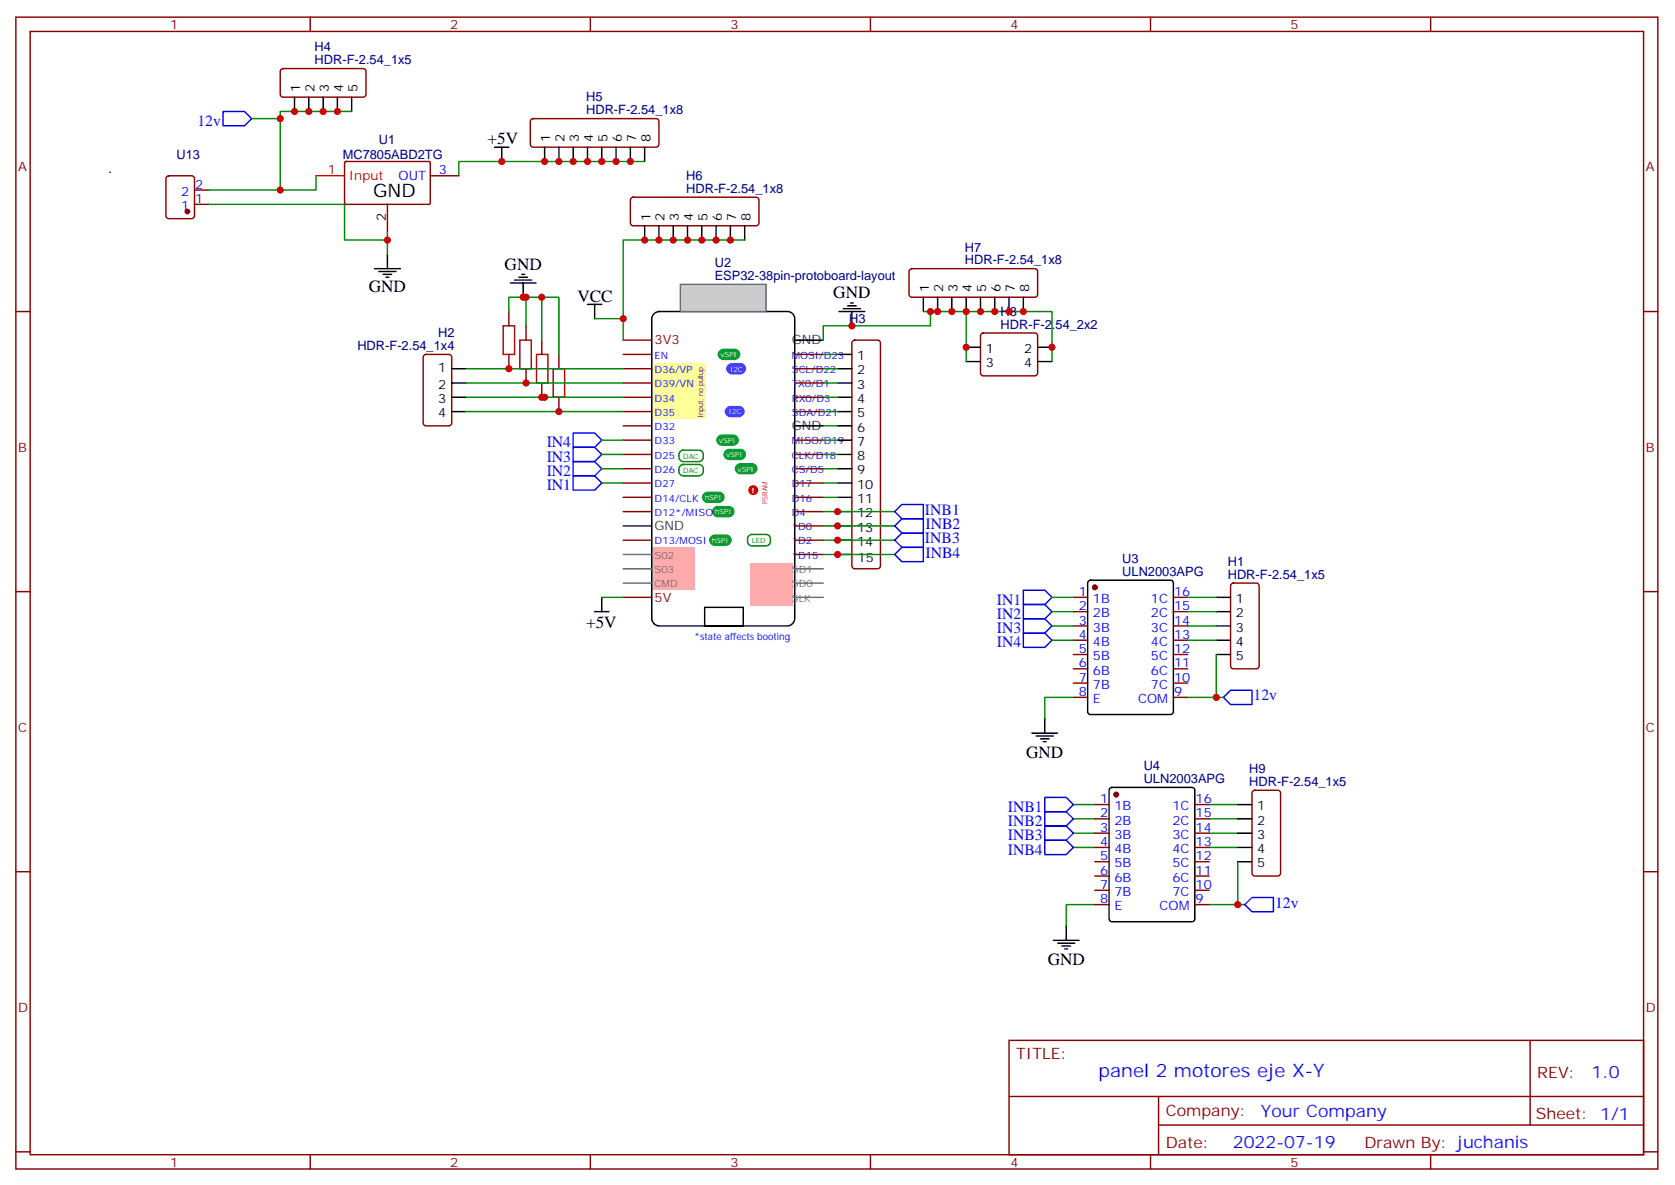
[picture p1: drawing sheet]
<svg xmlns="http://www.w3.org/2000/svg" width="413mm" height="293mm" viewBox="0 0 413 293" stroke-linecap="round" stroke-linejoin="round" font-family="sans-serif">
<g fill="none" stroke="#870000" stroke-width=".35">
<path d="M3.9 4.2h405.4v284.4h-405.4zM7.4 7.8h398.3v277.2h-398.3zM76.6 4.2v3.6M145.7 4.2v3.6M214.9 4.2v3.6M284 4.2v3.6M353.2 4.2v3.6M3.9 76.9h3.5M405.7 76.9h3.6M3.9 146h3.5M405.7 146h3.6M3.9 215.2h3.5"/>
<path d="M405.7 215.2h3.6M249.1 256.8h156.6v28.2h-156.6zM377.7 256.8v20.9M249.1 270.7h156.5M286 277.7h119.6M286 270.7v14.1M3.9 284.3h3.5M76.6 285v3.6M145.7 285v3.6M214.9 285v3.6M284 285v3.6M353.2 285v3.6"/>
<path d="M405.7 284.3h3.6"/>
</g>
<path d="M176 125.5l1.1-.6h2.9a1.41 1.41 0 0 1 1.4 1.4 1.41 1.41 0 0 1-1.4 1.4h-2.9a1.41 1.41 0 0 1-1.1-2.2z" fill="#093"/>
<path d="M161.3 89.6h13v13.8h-13z" fill="#ff9"/>
<circle cx="185.9" cy="121" r="1.23" fill="#f00"/>
<g fill="#ffabab">
<path d="M160.9 135.1h10.6v10.6h-10.6z"/>
<path d="M185.2 139h10.6v10.6h-10.6z"/>
</g>
<path d="M177.1 107.8l1.1-.6h2.8a1.41 1.41 0 0 1 1.4 1.5 1.41 1.41 0 0 1-1.4 1.4h-2.8a1.41 1.41 0 0 1-1.1-2.3z" fill="#093"/>
<path d="M161.5 77.4l1.2-.5h31.7a1.76 1.76 0 0 1 1.8 1.8v74.1a1.89 1.89 0 0 1-1.8 1.7h-31.7a1.89 1.89 0 0 1-1.8-1.7v-74.1l.1-.5zM196.2 84h7M196.2 105.1h7M153.8 129.8h7.1" fill="none" stroke="#000" stroke-width=".35"/>
<g fill="none" stroke="#870000" stroke-width=".35">
<path d="M153.8 87.5h7.1M153.8 91h7.1M153.8 94.5h7.1M153.8 98.1h7.1M196.2 87.5h7M196.2 91h7M196.2 94.5h7M196.2 98.1h7M153.8 101.6h7.1M153.8 108.7h7.1M153.8 112.2h7.1M153.8 115.7h7.1"/>
<path d="M153.8 119.2h7.1M153.8 105.1h7.1M196.2 101.6h7M196.2 108.7h7M196.2 112.2h7M196.2 115.7h7M196.2 119.2h7M153.8 122.8h7.1M153.8 126.3h7.1M153.8 133.3h7.1M196.2 122.8h7M196.2 126.3h7"/>
<path d="M196.2 129.8h7M196.2 133.3h7M196.2 136.9h7"/>
</g>
<path d="M153.8 136.9h7.1M153.8 140.4h7.1M153.8 143.9h7.1M196.2 140.4h7M196.2 143.9h7M196.2 147.5h7" fill="none" stroke="#666" stroke-width=".35"/>
<path d="M153.8 84h7.1M153.8 147.5h7.1" fill="none" stroke="#900" stroke-width=".35"/>
<g fill="#093">
<path d="M178.9 111.3l1.1-.5h2.8a1.41 1.41 0 0 1 1.4 1.4 1.41 1.41 0 0 1-1.4 1.4h-2.8a1.41 1.41 0 0 1-1.1-2.3z"/>
<path d="M181.7 114.9l1.1-.6h2.8a1.41 1.41 0 0 1 1.4 1.4 1.41 1.41 0 0 1-1.4 1.4h-2.8a1.41 1.41 0 0 1-1.1-2.2z"/>
</g>
<g fill="#06f">
<path d="M179.2 100.8l1.1-.6h2.1a1.41 1.41 0 0 1 1.4 1.4 1.41 1.41 0 0 1-1.4 1.4h-2.1a1.41 1.41 0 0 1-1.1-2.2z"/>
<path d="M179.6 90.2l1.1-.6h2.1a1.41 1.41 0 0 1 1.4 1.4 1.41 1.41 0 0 1-1.4 1.4h-2.1a1.41 1.41 0 0 1-1.1-2.2z"/>
</g>
<path d="M168 70.2h21.1v6.7h-21.1z" fill="#ccc" stroke="#666" stroke-width=".35"/>
<path d="M184.8 132.4l.8-.5h3.5a1.45 1.45 0 0 1 1.1 1.5 1.45 1.45 0 0 1-1.1 1.4h-3.5a1.47 1.47 0 0 1-.8-2.4z" fill="none" stroke="#060" stroke-width=".35"/>
<path d="M177.4 86.7l1.1-.6h2.9a1.41 1.41 0 0 1 1.4 1.4 1.41 1.41 0 0 1-1.4 1.4h-2.9a1.41 1.41 0 0 1-1.1-2.2z" fill="#093"/>
<path d="M167.8 111.6l.9-.5h3.8a1.45 1.45 0 0 1 1.1 1.4 1.45 1.45 0 0 1-1.1 1.4h-3.8a1.47 1.47 0 0 1-.9-2.3zM167.8 115.1l.9-.4h3.8a1.45 1.45 0 0 1 1.1 1.4 1.45 1.45 0 0 1-1.1 1.4h-3.8a1.47 1.47 0 0 1-.9-2.4z" fill="none" stroke="#060" stroke-width=".35"/>
<path d="M174 149.9h9.5v4.6h-9.5z" fill="none" stroke="#000" stroke-width=".35"/>
<g fill="#093">
<path d="M173.6 121.9l1.1-.5h2.8a1.41 1.41 0 0 1 1.4 1.4 1.41 1.41 0 0 1-1.4 1.4h-2.8a1.41 1.41 0 0 1-1.1-2.3z"/>
<path d="M175.3 132.5l1.1-.6h2.8a1.41 1.41 0 0 1 1.5 1.5 1.41 1.41 0 0 1-1.5 1.4h-2.8a1.41 1.41 0 0 1-1.1-2.3z"/>
</g>
<g fill="none" stroke="#870000" stroke-width=".35">
<path d="M69.4 17.1l.5-.2h19.7a.71 .71 0 0 1 .7 .7v5.7a.76 .76 0 0 1-.7 .7h-19.7a.76 .76 0 0 1-.7-.7v-5.7zM131.2 29.5l.4-.2h30.4a.71 .71 0 0 1 .7 .7v5.6a.76 .76 0 0 1-.7 .7h-30.4a.76 .76 0 0 1-.7-.7v-5.6zM41.2 43.6l.5-.2h5.6a.71 .71 0 0 1 .7 .7v9.2a.76 .76 0 0 1-.7 .7h-5.6a.76 .76 0 0 1-.7-.7v-9.2zM48 50.4h3.5M48 46.9h3.5M85.1 40l.3-.1h20.6l.2 .3v10.1l-.3 .1h-20.7l-.1-.3zM95.6 50.4v7.1M106.2 43.4h7.1M155.8 48.9l.5-.2h30.4a.71 .71 0 0 1 .7 .7v5.6a.76 .76 0 0 1-.7 .7h-30.4a.76 .76 0 0 1-.7-.7v-5.6zM125.6 76.9v3.5M224.6 66.5l.5-.2h30.3a.71 .71 0 0 1 .8 .7v5.7a.76 .76 0 0 1-.8 .7h-30.3a.76 .76 0 0 1-.7-.7v-5.7zM104.7 87.7l.5-.2h5.6a.71 .71 0 0 1 .7 .7v16.2a.76 .76 0 0 1-.7 .7h-5.6a.76 .76 0 0 1-.7-.7v-16.2z"/>
<path d="M125.6 87.5v3.5M129.9 80.4v3.6M129.9 91v3.5M133.7 84v3.5M133.7 94.5v3.6M138 87.5v3.5M138 98.1v3.5M210.5 84.2l.5-.2h5.6a.71 .71 0 0 1 .7 .7v55a.76 .76 0 0 1-.7 .7h-5.6a.76 .76 0 0 1-.7-.7v-55zM242.3 82.4l.4-.2h12.7a.71 .71 0 0 1 .8 .7v9.2a.76 .76 0 0 1-.8 .7h-12.7a.76 .76 0 0 1-.7-.7v-9.2zM265 147.5h3.5M265 151h3.5M265 154.5h3.5"/>
<path d="M265 158h3.5M289.7 147.5h3.5M289.7 151h3.5M289.7 154.5h3.5M289.7 158h3.5M304 144.1l.5-.2h5.6a.71 .71 0 0 1 .7 .7v19.8a.76 .76 0 0 1-.7 .7h-5.6a.76 .76 0 0 1-.7-.7v-19.8zM265 161.6h3.5M265 165.1h3.5M265 168.6h3.5M265 172.2h3.5M289.7 161.6h3.5M289.7 165.1h3.5"/>
<path d="M289.7 168.6h3.5M289.7 172.2h3.5M270.3 198.6h3.5M295 198.6h3.5M309.3 195.3l.5-.2h5.6a.71 .71 0 0 1 .7 .7v19.7a.76 .76 0 0 1-.7 .8h-5.6a.76 .76 0 0 1-.7-.8v-19.7zM270.3 202.1h3.5M270.3 205.7h3.5M270.3 209.2h3.5M270.3 212.7h3.5M270.3 216.3h3.5M270.3 219.8h3.5M295 202.1h3.5"/>
<path d="M295 205.7h3.5M295 209.2h3.5M295 212.7h3.5M295 216.3h3.5M295 219.8h3.5M270.3 223.3h3.5M295 223.3h3.5"/>
</g>
<g fill="#870000" stroke="#870000" stroke-width=".35">
<circle cx="46.2" cy="52.2" r=".53"/>
<circle cx="270.3" cy="145" r=".53"/>
<circle cx="275.6" cy="196.1" r=".53"/>
</g>
<path d="M78 43.4h7.1" fill="none" stroke="#f00" stroke-width=".35"/>
<g fill="none" stroke="#000" stroke-width=".35">
<path d="M72.7 24v3.5M76.2 24v3.5M79.8 24v3.5M83.3 24v3.5M86.8 24v3.5M122.1 36.3h3.5M123.9 36.3v3.6M134.4 36.3v3.6M138 36.3v3.6M141.5 36.3v3.6M145 36.3v3.6M148.6 36.3v3.6"/>
<path d="M152.1 36.3v3.6M155.6 36.3v3.6M159.1 36.3v3.6M159.1 55.7v3.6M162.7 55.7v3.6M166.2 55.7v3.6M169.7 55.7v3.6M173.2 55.7v3.6M176.8 55.7v3.6M180.3 55.7v3.6M183.8 55.7v3.6M92.5 66.3h6.3"/>
<path d="M93.5 67h4.3M94.6 67.7h2.1M95.3 68.4h.7M95.6 62.8v3.5M126 69.8h6.3M127 69.1h4.3M128.1 68.4h2.1M128.8 67.7h.7M129.2 69.8v3.6M145 75.1h3.6M146.8 75.1v3.6M207.1 76.9h6.4"/>
<path d="M208.2 76.2h4.2M209.2 75.5h2.1M209.9 74.8h.7M210.3 76.9v3.5M227.9 73.4v3.5M231.5 73.4v3.5M235 73.4v3.5M238.5 73.4v3.5M242 73.4v3.5M245.6 73.4v3.5M249.1 73.4v3.5M252.6 73.4v3.5"/>
<path d="M111.5 91h3.5M111.5 94.5h3.5M111.5 98.1h3.5M206.8 91h3.5M206.8 94.5h3.5M206.8 98.1h3.5M206.8 87.5h3.5M238.5 85.7h3.5M238.5 89.3h3.5M256.2 85.7h3.5M256.2 89.3h3.5M111.5 101.6h3.5"/>
<path d="M206.8 101.6h3.5M206.8 105.1h3.5M206.8 108.7h3.5M206.8 112.2h3.5M206.8 115.7h3.5M206.8 119.2h3.5M206.8 122.8h3.5M206.8 126.3h3.5M206.8 129.8h3.5M206.8 133.3h3.5M206.8 136.9h3.5M146.8 151h3.5"/>
<path d="M148.6 147.5v3.5M268.7 143.4l.5-.2h19.8a.71 .71 0 0 1 .7 .7v31.8a.76 .76 0 0 1-.7 .7h-19.8a.76 .76 0 0 1-.7-.7v-31.8zM300.2 151h3.6M300.2 147.5h3.6M300.2 154.5h3.6M300.2 158h3.6M257.9 177.4v3.6M300.2 161.6h3.6M254.7 181h6.4M255.8 181.7h4.2M256.9 182.4h2.1M257.6 183.1h.7"/>
<path d="M274 194.6l.5-.2h19.8a.71 .71 0 0 1 .7 .7v31.7a.76 .76 0 0 1-.7 .7h-19.8a.76 .76 0 0 1-.7-.7v-31.7zM305.5 198.6h3.6M305.5 202.1h3.6M305.5 205.7h3.6M305.5 209.2h3.6M305.5 212.7h3.6M260 232.1h6.4M261.1 232.8h4.2M262.1 233.5h2.2M262.9 234.2h.7M263.2 228.6v3.5"/>
</g>
<g fill="none" stroke="#008700" stroke-width=".35">
<path d="M62.1 29.3h7.1v17.6M86.8 27.5h-17.6v1.8M159.1 39.9h-45.8v3.5M51.5 50.4h33.6v8.9h10.5M78 43.4v3.5h-26.5M95.6 57.5v5.3M183.8 59.3h-30v19.4M125.6 76.9v-3.5h4.3v7M129.9 73.4h3.8v10.6M133.7 73.4h4.3v14.1M146.8 78.7h7v5.3M227.9 76.9h31.8v12.4"/>
<path d="M229.7 76.9v3.5h-26.5v3.6M238.5 76.9v12.4M115 94.5h38.8M115 91h38.8M115 98.1h19.4M133.7 98.1h20.1M203.2 98.1h3.6M203.2 87.5h3.6M203.2 91h3.6M203.2 94.5h3.6M115 101.6h38.8M148.6 108.7h5.2"/>
<path d="M148.6 119.2h5.2M148.6 115.7h5.2M148.6 112.2h5.2M203.2 101.6h3.6M203.2 105.1h3.6M203.2 108.7h3.6M203.2 119.2h3.6M203.2 115.7h3.6M203.2 112.2h3.6M203.2 126.3h17.7M203.2 129.8h17.7M203.2 133.3h17.7"/>
<path d="M203.2 136.9h17.7M203.2 122.8h3.6M148.6 147.5h5.2M259.7 147.5h5.3M259.7 151h5.3M259.7 154.5h5.3M259.7 158h5.3M293.2 147.5h7M293.2 151h7M293.2 154.5h7M293.2 158h7M265 172.2h-7.1v5.2"/>
<path d="M293.2 172.2h8.8M300.2 161.6v10.6M265 198.6h5.3M298.5 198.6h7M265 209.2h5.3M265 205.7h5.3M265 202.1h5.3M298.5 209.2h7M298.5 205.7h7M298.5 202.1h7M305.5 212.7v10.6M270.3 223.3h-7.1v5.3"/>
<path d="M298.5 223.3h8.8"/>
</g>
<g fill="none" stroke="#00f" stroke-width=".35">
<path d="M55.1 27.5h5.3l1.7 1.8-1.7 1.7h-5.3zM141.5 106.9h5.3l1.8 1.8-1.8 1.7h-5.3zM141.5 110.4h5.3l1.8 1.8-1.8 1.7h-5.3zM141.5 117.5h5.3l1.8 1.7-1.8 1.8h-5.3zM141.5 113.9h5.3l1.8 1.8-1.8 1.8h-5.3zM220.9 136.9l1.7-1.8h5.3v3.5h-5.3zM220.9 133.3l1.7-1.7h5.3v3.5h-5.3zM220.9 129.8l1.7-1.7h5.3v3.5h-5.3zM220.9 126.3l1.7-1.8h5.3v3.6h-5.3zM252.6 156.3h5.3l1.8 1.7-1.8 1.8h-5.3zM252.6 152.8h5.3l1.8 1.7-1.8 1.8h-5.3zM252.6 149.2h5.3l1.8 1.8-1.8 1.8h-5.3z"/>
<path d="M252.6 145.7h5.3l1.8 1.8-1.8 1.7h-5.3zM302 172.2l1.8-1.8h5.3v3.5h-5.3zM257.9 196.8h5.3l1.8 1.8-1.8 1.8h-5.3zM257.9 200.4h5.3l1.8 1.7-1.8 1.8h-5.3zM257.9 203.9h5.3l1.8 1.8-1.8 1.7h-5.3zM257.9 207.4h5.3l1.8 1.8-1.8 1.8h-5.3zM309.1 221.5h5.3v3.6h-5.3l-1.8-1.8z"/>
</g>
<path d="M124.2 80.4h2.8v7.1h-2.8zM128.3 84h2.9v7h-2.9zM132.4 87.5h2.9v7h-2.9zM136.6 91h2.8v7.1h-2.8z" fill="none" stroke="#a10000" stroke-width=".35"/>
<g fill="#c00">
<circle cx="95.6" cy="59.3" r=".88"/>
<circle cx="69.2" cy="46.9" r=".88"/>
<circle cx="129.2" cy="73.4" r=".88"/>
<circle cx="129.9" cy="73.4" r=".88"/>
<circle cx="133.7" cy="73.4" r=".88"/>
<circle cx="138" cy="101.6" r=".88"/>
<circle cx="134.4" cy="98.1" r=".88"/>
<circle cx="129.9" cy="94.5" r=".88"/>
<circle cx="125.6" cy="91" r=".88"/>
<circle cx="76.2" cy="27.5" r=".88"/>
<circle cx="79.8" cy="27.5" r=".88"/>
<circle cx="83.3" cy="27.5" r=".88"/>
<circle cx="69.2" cy="29.3" r=".88"/>
<circle cx="72.7" cy="27.5" r=".88"/>
<circle cx="134.4" cy="39.9" r=".88"/>
<circle cx="123.9" cy="39.9" r=".88"/>
<circle cx="155.6" cy="39.9" r=".88"/>
<circle cx="152.1" cy="39.9" r=".88"/>
<circle cx="148.6" cy="39.9" r=".88"/>
<circle cx="145" cy="39.9" r=".88"/>
<circle cx="141.5" cy="39.9" r=".88"/>
<circle cx="138" cy="39.9" r=".88"/>
<circle cx="180.3" cy="59.3" r=".88"/>
<circle cx="162.7" cy="59.3" r=".88"/>
<circle cx="166.2" cy="59.3" r=".88"/>
<circle cx="169.7" cy="59.3" r=".88"/>
<circle cx="173.2" cy="59.3" r=".88"/>
<circle cx="176.8" cy="59.3" r=".88"/>
<circle cx="153.8" cy="78.7" r=".88"/>
<circle cx="159.1" cy="59.3" r=".88"/>
<circle cx="249.1" cy="76.9" r=".88"/>
<circle cx="245.6" cy="76.9" r=".88"/>
<circle cx="242" cy="76.9" r=".88"/>
<circle cx="238.5" cy="76.9" r=".88"/>
<circle cx="235" cy="76.9" r=".88"/>
<circle cx="231.5" cy="76.9" r=".88"/>
<circle cx="229.7" cy="76.9" r=".88"/>
<circle cx="210.3" cy="80.4" r=".88"/>
<circle cx="238.5" cy="85.7" r=".88"/>
<circle cx="259.7" cy="85.7" r=".88"/>
<circle cx="252.6" cy="76.9" r=".88"/>
<circle cx="300.2" cy="172.2" r=".88"/>
<circle cx="305.5" cy="223.3" r=".88"/>
<circle cx="206.8" cy="126.3" r=".88"/>
<circle cx="206.8" cy="129.8" r=".88"/>
<circle cx="206.8" cy="133.3" r=".88"/>
<circle cx="206.8" cy="136.9" r=".88"/>
<circle cx="133.7" cy="98.1" r=".88"/>
</g>
<text font-size="4.6" x="92.1" y="48.7">GND</text>
<text font-size="4.6" fill="#00f" x="271.2" y="265.8">panel 2 motores eje X-Y</text>
<g font-size="4.2">
<text x="120.3" y="35.6">+5V</text>
<text x="91.1" y="72">GND</text>
<text x="124.6" y="66.5">GND</text>
<text x="142.6" y="74.4">VCC</text>
<text x="205.7" y="73.6">GND</text>
<text x="144.7" y="154.9">+5V</text>
<text x="253.3" y="187">GND</text>
<text x="258.6" y="238.2">GND</text>
</g>
<g font-size="4.2" fill="#00f">
<text x="392.9" y="266.1">1.0</text>
<text x="311.3" y="275.6">Your Company</text>
<text x="304.3" y="283.4">2022-07-19</text>
</g>
<g font-size="3.9" fill="#00f">
<text x="48.7" y="31">12v</text>
<text x="135" y="110.4">IN4</text>
<text x="135" y="113.9">IN3</text>
<text x="135" y="117.5">IN2</text>
<text x="135" y="121">IN1</text>
<text x="228.3" y="127">INB1</text>
<text x="228.5" y="130.6">INB2</text>
<text x="228.3" y="134.1">INB3</text>
<text x="228.5" y="137.6">INB4</text>
<text x="246.1" y="149.2">IN1</text>
<text x="246.1" y="152.8">IN2</text>
<text x="246.1" y="159.8">IN4</text>
<text x="246.1" y="156.3">IN3</text>
<text x="309.5" y="172.9">12v</text>
<text x="248.8" y="200.4">INB1</text>
<text x="248.8" y="203.9">INB2</text>
<text x="248.8" y="207.4">INB3</text>
<text x="248.8" y="211">INB4</text>
<text x="314.8" y="224.1">12v</text>
</g>
<g font-size="3.9" fill="#800">
<text x="250.9" y="261.4">TITLE:</text>
<text x="379.5" y="266.1">REV:</text>
<text x="287.8" y="275.6">Company:</text>
<text x="379.1" y="276.2">Sheet: 1/1</text>
<text x="287.8" y="283.3">Date:</text>
<text x="336.8" y="283.4">Drawn By: juchanis</text>
</g>
<g font-size="3.2" fill="#800">
<text x="42" y="7.2">1</text>
<text x="111.2" y="7.2">2</text>
<text x="180.3" y="7.2">3</text>
<text x="249.4" y="7.2">4</text>
<text x="318.6" y="7.2">5</text>
<text x="4.4" y="42.3">A</text>
<text x="406.3" y="42.3">A</text>
<text x="4.4" y="111.5">B</text>
<text x="406.3" y="111.5">B</text>
<text x="4.4" y="180.6">C</text>
<text x="406.3" y="180.6">C</text>
<text x="4.4" y="249.8">D</text>
<text x="406.3" y="249.8">D</text>
<text x="42" y="288">1</text>
<text x="111.2" y="288">2</text>
<text x="180.3" y="288">3</text>
<text x="249.4" y="288">4</text>
<text x="318.6" y="288">5</text>
</g>
<g font-size="3.2" fill="#000080">
<text x="77.7" y="15.9">HDR-F-2.54_1x5</text>
<text x="77.7" y="12.7">H4</text>
<text x="144.7" y="28.2">HDR-F-2.54_1x8</text>
<text x="144.7" y="25">H5</text>
<text x="93.5" y="35.5">U1</text>
<text x="43.6" y="39.2">U13</text>
<text x="84.6" y="39.2">MC7805ABD2TG</text>
<text x="26.8" y="42.7">.</text>
<text x="169.4" y="47.6">HDR-F-2.54_1x8</text>
<text x="169.4" y="44.5">H6</text>
<text x="176.4" y="65.9">U2</text>
<text x="238.2" y="65.3">HDR-F-2.54_1x8</text>
<text x="238.2" y="62.1">H7</text>
<text x="176.4" y="69.1">ESP32-38pin-protoboard-layout</text>
<text x="247" y="78">H8</text>
<text x="108.1" y="83.2">H2</text>
<text x="209.6" y="79.7">H3</text>
<text x="247" y="81.1">HDR-F-2.54_2x2</text>
<text x="88.2" y="86.4">HDR-F-2.54_1x4</text>
<text x="277" y="142.2">ULN2003APG</text>
<text x="277" y="138.9">U3</text>
<text x="303.1" y="142.9">HDR-F-2.54_1x5</text>
<text x="303.1" y="139.7">H1</text>
<text x="282.3" y="190.1">U4</text>
<text x="308.4" y="190.8">H9</text>
<text x="282.3" y="193.3">ULN2003APG</text>
<text x="308.4" y="194">HDR-F-2.54_1x5</text>
</g>
<g font-size="3.2">
<text x="74.1" y="22.7" transform="rotate(-90 74.1 22.7)">1</text>
<text x="77.6" y="22.7" transform="rotate(-90 77.6 22.7)">2</text>
<text x="81.2" y="22.7" transform="rotate(-90 81.2 22.7)">3</text>
<text x="84.7" y="22.7" transform="rotate(-90 84.7 22.7)">4</text>
<text x="88.2" y="22.7" transform="rotate(-90 88.2 22.7)">5</text>
<text x="135.9" y="35" transform="rotate(-90 135.9 35)">1</text>
<text x="139.4" y="35" transform="rotate(-90 139.4 35)">2</text>
<text x="142.9" y="35" transform="rotate(-90 142.9 35)">3</text>
<text x="146.4" y="35" transform="rotate(-90 146.4 35)">4</text>
<text x="150" y="35" transform="rotate(-90 150 35)">5</text>
<text x="153.5" y="35" transform="rotate(-90 153.5 35)">6</text>
<text x="157" y="35" transform="rotate(-90 157 35)">7</text>
<text x="160.5" y="35" transform="rotate(-90 160.5 35)">8</text>
<text x="95.3" y="54.6" transform="rotate(-90 95.3 54.6)">2</text>
<text x="160.5" y="54.4" transform="rotate(-90 160.5 54.4)">1</text>
<text x="164.1" y="54.4" transform="rotate(-90 164.1 54.4)">2</text>
<text x="167.6" y="54.4" transform="rotate(-90 167.6 54.4)">3</text>
<text x="171.1" y="54.4" transform="rotate(-90 171.1 54.4)">4</text>
<text x="174.7" y="54.4" transform="rotate(-90 174.7 54.4)">5</text>
<text x="178.2" y="54.4" transform="rotate(-90 178.2 54.4)">6</text>
<text x="181.7" y="54.4" transform="rotate(-90 181.7 54.4)">7</text>
<text x="185.2" y="54.4" transform="rotate(-90 185.2 54.4)">8</text>
<text x="229.3" y="72.1" transform="rotate(-90 229.3 72.1)">1</text>
<text x="232.9" y="72.1" transform="rotate(-90 232.9 72.1)">2</text>
<text x="236.4" y="72.1" transform="rotate(-90 236.4 72.1)">3</text>
<text x="239.9" y="72.1" transform="rotate(-90 239.9 72.1)">4</text>
<text x="243.5" y="72.1" transform="rotate(-90 243.5 72.1)">5</text>
<text x="247" y="72.1" transform="rotate(-90 247 72.1)">6</text>
<text x="250.5" y="72.1" transform="rotate(-90 250.5 72.1)">7</text>
<text x="254" y="72.1" transform="rotate(-90 254 72.1)">8</text>
<text x="211.6" y="88.9">1</text>
<text x="243.3" y="87.1">1</text>
<text x="252.8" y="87.1">2</text>
<text x="108.2" y="91.7">1</text>
<text x="108.2" y="96">2</text>
<text x="211.6" y="92.4">2</text>
<text x="211.6" y="96">3</text>
<text x="243.3" y="90.7">3</text>
<text x="252.8" y="90.7">4</text>
<text x="108.2" y="99.5">3</text>
<text x="211.6" y="99.5">4</text>
<text x="108.2" y="103">4</text>
<text x="211.6" y="103">5</text>
<text x="211.6" y="106.5">6</text>
<text x="211.6" y="110.1">7</text>
<text x="211.6" y="113.6">8</text>
<text x="211.6" y="117.1">9</text>
<text x="211.6" y="120.7">10</text>
<text x="211.6" y="124.2">11</text>
<text x="211.6" y="127.7">12</text>
<text x="211.6" y="131.2">13</text>
<text x="211.6" y="134.8">14</text>
<text x="211.7" y="138.6">15</text>
<text x="305.1" y="148.9">1</text>
<text x="305.1" y="152.4">2</text>
<text x="305.1" y="155.9">3</text>
<text x="305.1" y="159.5">4</text>
<text x="305.1" y="163">5</text>
<text x="310.4" y="200">1</text>
<text x="310.4" y="203.6">2</text>
<text x="310.4" y="207.1">3</text>
<text x="310.4" y="210.6">4</text>
<text x="310.4" y="214.1">5</text>
</g>
<g font-size="3.2" fill="#00f">
<text x="48.2" y="46.6">2</text>
<text x="98.4" y="44.5">OUT</text>
<text x="108.3" y="43">3</text>
<text x="44.7" y="51.9">1</text>
<text x="44.7" y="48.3">2</text>
<text x="48.2" y="50.1">1</text>
<text x="266.3" y="147.1">1</text>
<text x="269.8" y="148.9">1B</text>
<text x="284.1" y="148.9">1C</text>
<text x="289.8" y="147.1">16</text>
<text x="266.3" y="150.6">2</text>
<text x="266.3" y="154.2">3</text>
<text x="269.8" y="152.4">2B</text>
<text x="269.8" y="155.9">3B</text>
<text x="284.1" y="155.9">3C</text>
<text x="284.1" y="152.4">2C</text>
<text x="289.8" y="154.2">14</text>
<text x="289.8" y="150.6">15</text>
<text x="266.3" y="157.7">4</text>
<text x="266.3" y="161.2">5</text>
<text x="269.8" y="159.5">4B</text>
<text x="284.1" y="159.5">4C</text>
<text x="289.8" y="161.2">12</text>
<text x="289.8" y="157.7">13</text>
<text x="266.3" y="164.7">6</text>
<text x="269.8" y="163">5B</text>
<text x="269.8" y="166.5">6B</text>
<text x="284.1" y="166.5">6C</text>
<text x="284.1" y="163">5C</text>
<text x="289.8" y="164.7">11</text>
<text x="266.3" y="168.3">7</text>
<text x="266.3" y="171.8">8</text>
<text x="269.8" y="170">7B</text>
<text x="269.8" y="173.6">E</text>
<text x="281" y="173.6">COM</text>
<text x="284.1" y="170">7C</text>
<text x="289.8" y="171.8">9</text>
<text x="289.8" y="168.3">10</text>
<text x="271.6" y="198.3">1</text>
<text x="271.6" y="201.8">2</text>
<text x="275.1" y="200">1B</text>
<text x="275.1" y="203.6">2B</text>
<text x="289.4" y="203.6">2C</text>
<text x="289.4" y="200">1C</text>
<text x="295.1" y="201.8">15</text>
<text x="295.1" y="198.3">16</text>
<text x="271.6" y="205.3">3</text>
<text x="271.6" y="208.8">4</text>
<text x="275.1" y="207.1">3B</text>
<text x="289.4" y="207.1">3C</text>
<text x="295.1" y="208.8">13</text>
<text x="295.1" y="205.3">14</text>
<text x="271.6" y="212.4">5</text>
<text x="271.6" y="215.9">6</text>
<text x="275.1" y="210.6">4B</text>
<text x="275.1" y="214.1">5B</text>
<text x="289.4" y="214.1">5C</text>
<text x="289.4" y="210.6">4C</text>
<text x="295.1" y="215.9">11</text>
<text x="295.1" y="212.4">12</text>
<text x="271.6" y="219.4">7</text>
<text x="275.1" y="217.7">6B</text>
<text x="275.1" y="221.2">7B</text>
<text x="289.4" y="221.2">7C</text>
<text x="289.4" y="217.7">6C</text>
<text x="295.1" y="219.4">10</text>
<text x="271.6" y="223">8</text>
<text x="275.1" y="224.7">E</text>
<text x="286.3" y="224.7">COM</text>
<text x="295.1" y="223">9</text>
</g>
<g font-size="3.2" fill="#f00">
<text x="80.9" y="43">1</text>
<text x="86.1" y="44.5">Input</text>
</g>
<g font-size="3.2" fill="#900">
<text x="161.6" y="85">3V3</text>
<text x="161.6" y="148.5">5V</text>
</g>
<g font-size="3.2" fill="#333">
<text x="195.5" y="85">GND</text>
<text x="195.5" y="106.2">GND</text>
<text x="161.6" y="130.9">GND</text>
</g>
<g font-size="2.5" fill="#00f">
<text x="161.6" y="88.5">EN</text>
<text x="195.5" y="88.5">MOSI/D23</text>
<text x="161.6" y="95.6">D39/VN</text>
<text x="161.6" y="92.1">D36/VP</text>
<text x="195.5" y="92.1">SCL/D22</text>
<text x="195.5" y="95.6">TX0/D1</text>
<text x="161.6" y="99.1">D34</text>
<text x="195.5" y="99.1">RX0/D3</text>
<text x="161.6" y="106.2">D32</text>
<text x="161.6" y="102.7">D35</text>
<text x="195.5" y="102.7">SDA/D21</text>
<text x="161.6" y="113.2">D25</text>
<text x="161.6" y="109.7">D33</text>
<text x="195.5" y="109.7">MISO/D19</text>
<text x="195.5" y="113.2">CLK/D18</text>
<text x="161.6" y="116.8">D26</text>
<text x="195.5" y="116.8">CS/D5</text>
<text x="161.6" y="123.8">D14/CLK</text>
<text x="161.6" y="120.3">D27</text>
<text x="195.5" y="120.3">D17</text>
<text x="195.5" y="123.8">D16</text>
<text x="161.6" y="127.4">D12*/MISO</text>
<text x="195.5" y="127.4">D4</text>
<text x="195.5" y="130.9">*D0</text>
<text x="161.6" y="134.4">D13/MOSI</text>
<text x="195.5" y="134.4">*D2</text>
<text x="195.5" y="137.9">*D15</text>
<text x="171.5" y="158">*state affects booting</text>
</g>
<g font-size="2.5" fill="#666">
<text x="161.6" y="137.9">S02</text>
<text x="161.6" y="141.5">S03</text>
<text x="195.5" y="141.5">SD1</text>
<text x="161.6" y="145">CMD</text>
<text x="195.5" y="145">SD0</text>
<text x="195.5" y="148.5">SLK</text>
</g>
<g font-size="1.8" fill="#fff">
<text x="177.8" y="88.2">vSPI</text>
<text x="180.3" y="91.7">I2C</text>
<text x="180" y="102.3">I2C</text>
<text x="177.5" y="109.4">vSPI</text>
<text x="179.2" y="112.9">vSPI</text>
<text x="182.1" y="116.4">vSPI</text>
<text x="174" y="123.5">hSPI</text>
<text x="185.6" y="121.7">!</text>
<text x="176.4" y="127">hSPI</text>
<text x="175.7" y="134.1">hSPI</text>
</g>
<text font-size="1.8" fill="#333" x="173.6" y="103.1" transform="rotate(-90 173.6 103.1)">Input, no pullup</text>
<g font-size="1.8" fill="#060">
<text x="168.7" y="113.2">DAC</text>
<text x="168.7" y="116.8">DAC</text>
<text x="185.6" y="134.1">LED</text>
</g>
<text font-size="1.8" fill="#f00" x="189.5" y="124.3" transform="rotate(-90 189.5 124.3)">PSRAM</text>
</svg>
